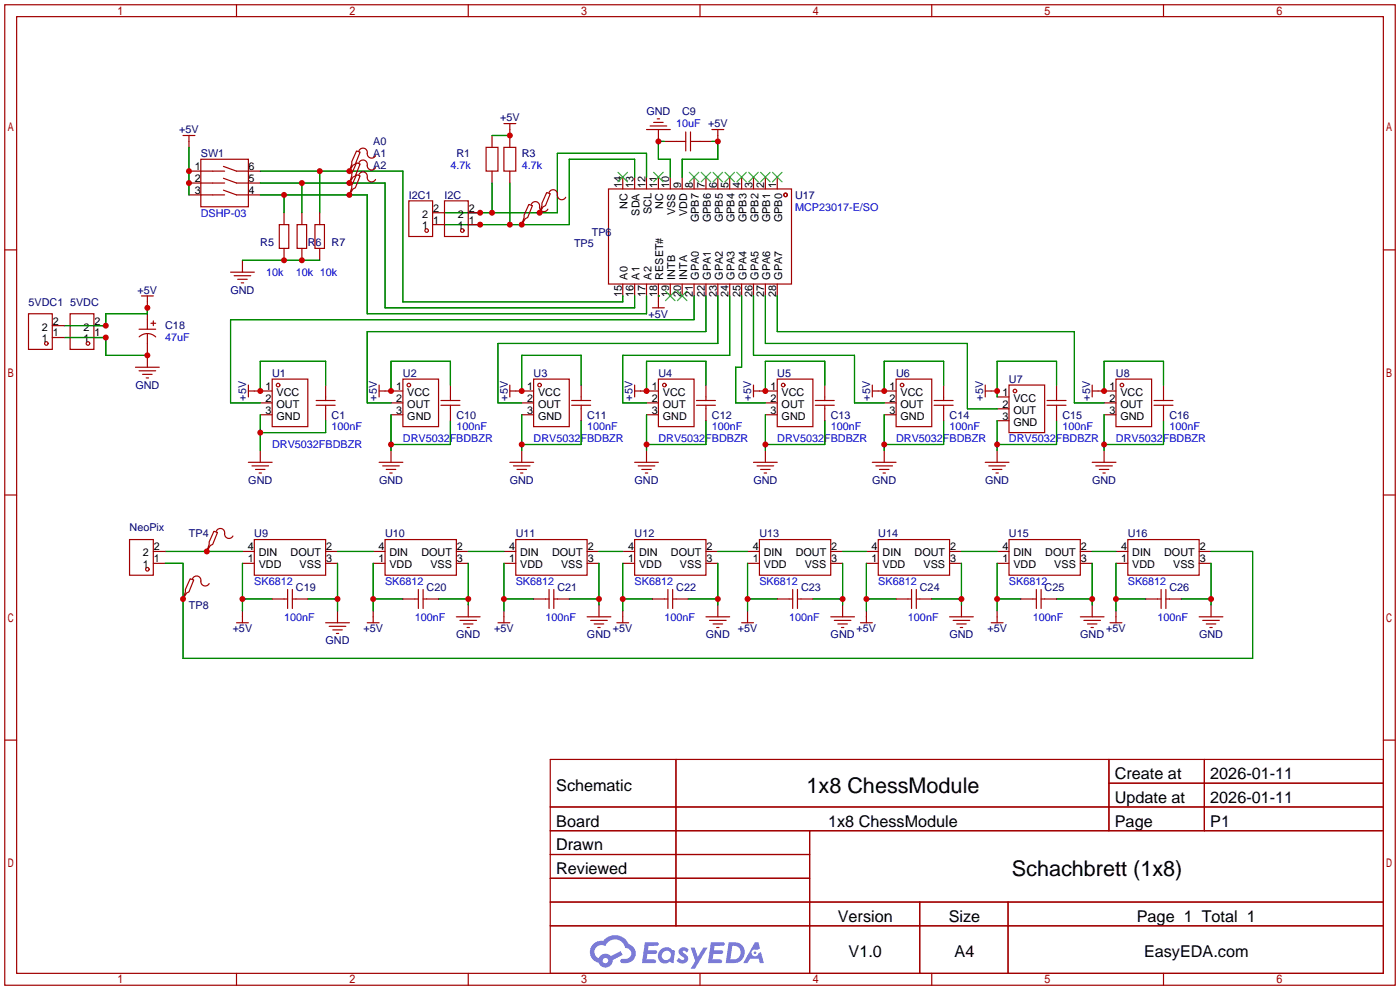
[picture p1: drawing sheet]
<svg xmlns="http://www.w3.org/2000/svg" width="299mm" height="212mm" viewBox="0 0 299 212" stroke-linecap="round" stroke-linejoin="round" font-family="sans-serif">
<g fill="none" stroke="#a10000" stroke-width=".25">
<path d="M1 1h297.2v209.6h-297.2zM3.6 3.6h292.1v204.4h-292.1zM50.5 1v2.6M100.1 1v2.6M149.6 1v2.6M199.1 1v2.6M248.7 1v2.6M1 53.4h2.6M295.7 53.4h2.5M1 105.8h2.6M295.7 105.8h2.5M1 158.2h2.6"/>
<path d="M295.7 158.2h2.5M117.6 162.3h178.1v45.7h-178.1zM117.6 172.5h178.1M117.6 177.5h178.1M144.5 162.3v35.6M173 177.5v30.5M237 162.3v15.2M237 167.4h58.7M257.4 162.3v15.2M117.6 182.6h55.4M117.6 192.8h178.1M117.6 187.7h55.4"/>
<path d="M117.6 197.9h178.1M196.6 192.8v15.2M215.4 192.8v15.2M50.5 208v2.6M100.1 208v2.6M149.6 208v2.6M199.1 208v2.6M248.7 208v2.6"/>
</g>
<g fill="#5487ff">
<path d="M145.3 202.7a1.3 1.3 0 0 1 1.9 .3l-.4 .6a.54 .54 0 0 0-.9-.2l.1 .2a1.34 1.34 0 0 1 .9 1.8 1.47 1.47 0 0 1-2.3-.1l.5-.6 .8 .5a.31 .31 0 0 0 .4-.3 .31 .31 0 0 0-.3-.4 1.12 1.12 0 0 1-.7-1.8z"/>
<path d="M147.6 202.5h.9l.6 2 1.2-2h.9l-2.7 4.6h-.9l1-1.7z"/>
<path d="M137.8 201.4h1.7a1.31 1.31 0 0 1 1.2 .2 .4 .4 0 0 1-.3 .5l-1.8 .1-.1 .9h1.6a.4 .4 0 0 1 .4 .4 .4 .4 0 0 1-.5 .4h-1.6l-.2 1.2h1.4a.46 .46 0 0 1 .5 0 .46 .46 0 0 1 .1 .5l-.4 .2h-2.6z"/>
<path d="M151.9 201.4h1.7a1.32 1.32 0 0 1 1.2 .2 .39 .39 0 0 1-.3 .5l-1.8 .1-.1 .9h1.6a.4 .4 0 0 1 .4 .4 .4 .4 0 0 1-.4 .4h-1.7l-.2 1.2h1.4a.46 .46 0 0 1 .5 0 .46 .46 0 0 1 .1 .5l-.4 .2h-2.6z"/>
<path d="M161.3 201.4h.8l.3 1.3-.6 .4a.75 .75 0 0 0-1.1 .3 .75 .75 0 0 0 .5 1 .75 .75 0 0 0 .9-.7l.5-.2 .6 2.3h-.8l-.3-.9h-1.8l-.5 .9h-1z"/>
<path d="M155.7 201.4l-.6 4.4h1.5a2.27 2.27 0 0 0 2.6-2.2 2.27 2.27 0 0 0-2.7-2.2zM156.5 202.1a1.5 1.5 0 0 1 1.8 1.6 1.5 1.5 0 0 1-1.9 1.4h-.3z"/>
<path d="M141.2 203a1.6 1.6 0 0 0-.3 2.3 1.6 1.6 0 0 0 2.3 .2l.7 .3 .3-2.4-.1-.3-.5-.1a1.58 1.58 0 0 0-2.4 0zM141.8 203.5a.98 .98 0 0 1 1.6 .4 .98 .98 0 0 1-1.1 1.3 .94 .94 0 0 1-.9-.7 .94 .94 0 0 1 .4-1z"/>
<path d="M126.8 201.8a2.37 2.37 0 0 0 1.1 4 1.54 1.54 0 0 0 1.8 1 1.54 1.54 0 0 0 1.2-1.6l2.2-1.1-.5-.8-2 1a1.57 1.57 0 0 0-2.7 .5 1.5 1.5 0 0 1-.7-2.1 1.5 1.5 0 0 1 2.2-.5 2.23 2.23 0 0 1 2.3-1.4 2.23 2.23 0 0 1 2 1.8 1.16 1.16 0 0 1 1.2 1.1 1.16 1.16 0 0 1-1.1 1.2h-.7a.47 .47 0 0 0-.5 .4 .47 .47 0 0 0 .4 .5 2.17 2.17 0 0 0 2.5-.9 2.17 2.17 0 0 0-.3-2.7l-.8-.4a3.2 3.2 0 0 0-5.5-.7l-1.1 .1zM128.8 205.3a.6 .6 0 0 1 1.2 0 .6 .6 0 0 1-1.2 0z"/>
<circle cx="161.4" cy="203.6" r=".28"/>
</g>
<g fill="none" stroke="#a10000" stroke-width=".25">
<path d="M39.1 29h2.6M40.4 39.1h7.6M40.4 36.6h7.6M40.4 29v2.5M42.9 34h10.2v10.2h-10.2zM47.8 38.1l2.7 1h5.1M47.8 35.6l2.7 1h5.1M74.7 36.3v.3M74.7 38.9v.2M76.2 32.3l.8 .2-1.1 2.6-.5 .2-.7 1.3 .5-1.5v-.6zM76.2 34.8l.8 .3-1.1 2.5-.5 .2-.7 1.3 .5-1.5v-.5zM76.2 37.3l.8 .3-1.1 2.5-.5 .3-.7 1.3 .5-1.6v-.5z"/>
<path d="M76.7 32.3a.93 .93 0 0 1 1.1-.6 .93 .93 0 0 1 .7 1.1 .94 .94 0 0 0 .7 1 .94 .94 0 0 0 1.1-.5M76.7 34.8a.93 .93 0 0 1 1.1-.6 .93 .93 0 0 1 .7 1.1 .94 .94 0 0 0 .7 1 .94 .94 0 0 0 1.1-.5M76.7 37.3a.93 .93 0 0 1 1.1-.5 .93 .93 0 0 1 .7 1 .94 .94 0 0 0 .7 1 .94 .94 0 0 0 1.1-.4M103.9 31.5h2.5v5.1h-2.5zM105.2 29v2.5M105.2 36.6v2.5M107.7 31.5h2.5v5.1h-2.5zM107.7 26.4h2.5M109 26.4v5.1M109 36.6v2.5M133.1 37.8v2.6M135.6 37.8v2.6"/>
<path d="M138.2 37.8v2.6M138.2 27.7h5.1M138.9 26.9h3.6M139.7 26.2h2M140.5 25.4h.5M140.7 27.7v2.5M140.7 37.8v2.6M142 30.2h4.6M143.3 37.8v2.6M145.8 37.8v2.6M146.6 28.2v4.1M147.6 30.2h4.5"/>
<path d="M147.6 28.2v4.1M148.3 37.8v2.6M150.9 37.8v2.6M152.1 27.7h2.6M153.4 27.7v2.5M153.4 37.8v2.6M156 37.8v2.6M158.5 37.8v2.6M161 37.8v2.6M163.6 37.8v2.6M166.1 37.8v2.6M40.4 41.7h7.6"/>
<path d="M47.8 40.6l2.7 1.1h5.1M49.3 58.2h5.1M50 58.9h3.6M50.8 59.7h2M51.8 55.6v2.6M59.7 48h2v5.1h-2zM60.7 45.5v2.5M60.7 53.1v2.5M63.5 48h2v5.1h-2zM64.5 45.5v2.5M64.5 53.1v2.5M67.3 48h2v5.1h-2z"/>
<path d="M68.3 45.5v2.5M68.3 53.1v2.5M74.7 41.4v.3M87.4 42.9h5.1v7.6h-5.1zM92.5 48h2.5M92.5 45.5h2.5M95 42.9h5.1v7.6h-5.1zM100.1 48h2.5M100.1 45.5h2.5M111.5 47.8v.2M113 43.7l.8 .2-1 2.6-.5 .2-.8 1.3 .5-1.5v-.5zM113.5 43.7a.93 .93 0 0 1 1.2-.6 .93 .93 0 0 1 .6 1.1 .94 .94 0 0 0 .7 1 .94 .94 0 0 0 1.1-.5"/>
<path d="M115.3 45.2v.3M116.8 41.1l.8 .3-1 2.5-.5 .3-.8 1.3 .5-1.6v-.5zM117.3 41.1a.93 .93 0 0 1 1.2-.5 .93 .93 0 0 1 .6 1.1 .94 .94 0 0 0 .7 1 .94 .94 0 0 0 1.1-.5M130 40.4h39.2v20.3h-39.2zM6.1 67.1h5.1v7.6h-5.1zM11.2 72.1h2.5M11.2 69.6h2.5M15 67.1h5.1v7.6h-5.1zM20.1 72.1h2.5M20.1 69.6h2.5M29 78.5h5M29.7 70.4h3.6"/>
<path d="M29.7 79.2h3.6M29.7 72a2.54 2.54 0 0 1 3.6 0M30.2 63.2h2.6M31.5 63.2v7.2M31.5 71.4v7.1M32.3 69.1h1M32.8 68.6v1M51.6 60.5h.5M133.1 60.7v2.5M135.6 60.7v2.5M138.2 60.7v2.5M139.4 65.8h2.6"/>
<path d="M140.7 60.7v5.1M143.3 60.7v2.5M145.8 60.7v2.5M148.3 60.7v2.5M150.9 60.7v2.5M153.4 60.7v2.5M156 60.7v2.5M158.5 60.7v2.5M161 60.7v2.5M163.6 60.7v2.5M166.1 60.7v2.5M30.5 80h2"/>
<path d="M31.2 80.8h.5M53.1 83.6h5.1M53.1 82.3v2.5M53.1 98.8h5.1M53.8 99.6h3.6M55.6 86.1h2.6M55.6 88.6h2.6M55.6 96.3v2.5M58.2 81h7.6v10.2h-7.6zM67.6 86.6h4M67.6 85.6h4M69.6 82.3v3.3"/>
<path d="M69.6 86.6v3.3M81 83.6h5.1M81 82.3v2.5M81 98.8h5.1M81.8 99.6h3.5M83.6 86.1h2.5M83.6 88.6h2.5M83.6 96.3v2.5M86.1 81h7.6v10.2h-7.6zM94.2 86.6h4.1M94.2 85.6h4.1M96.3 82.3v3.3"/>
<path d="M96.3 86.6v3.3M109 83.6h5M109 82.3v2.5M109 98.8h5M109.7 99.6h3.6M111.5 86.1h2.5M111.5 88.6h2.5M111.5 96.3v2.5M114 81h7.7v10.2h-7.7zM122.2 86.6h4M122.2 85.6h4M124.2 82.3v3.3"/>
<path d="M124.2 86.6v3.3M135.6 83.6h5.1M135.6 82.3v2.5M135.6 98.8h5.1M136.4 99.6h3.6M138.2 86.1h2.5M138.2 88.6h2.5M138.2 96.3v2.5M140.7 81h7.6v10.2h-7.6zM148.8 86.6h4.1M148.8 85.6h4.1M150.9 82.3v3.3"/>
<path d="M150.9 86.6v3.3M161 83.6h5.1M161 82.3v2.5M161 98.8h5.1M161.8 99.6h3.6M163.6 86.1h2.5M163.6 88.6h2.5M163.6 96.3v2.5M166.1 81h7.6v10.2h-7.6zM174.2 86.6h4.1M174.2 85.6h4.1M176.3 82.3v3.3"/>
<path d="M176.3 86.6v3.3M186.4 83.6h5.1M186.4 82.3v2.5M186.4 98.8h5.1M187.2 99.6h3.6M189 86.1h2.5M189 88.6h2.5M189 96.3v2.5M191.5 81h7.6v10.2h-7.6zM199.6 86.6h4.1M199.6 85.6h4.1M201.7 82.3v3.3"/>
<path d="M201.7 86.6v3.3M210.6 83.6h2.5M210.6 82.3v2.5M210.6 98.8h5M211.3 99.6h3.6M213.1 84.8h2.5M213.1 87.4h2.5M213.1 89.9h2.5M213.1 96.3v2.5M215.6 82.3h7.7v10.2h-7.7zM223.8 86.6h4M223.8 85.6h4"/>
<path d="M225.8 82.3v3.3M225.8 86.6v3.3M233.4 83.6h5.1M233.4 82.3v2.5M233.4 98.8h5.1M234.2 99.6h3.5M236 86.1h2.5M236 88.6h2.5M236 96.3v2.5M238.5 81h7.6v10.2h-7.6zM246.6 86.6h4.1M246.6 85.6h4.1"/>
<path d="M248.7 82.3v3.3M248.7 86.6v3.3M27.7 115.3h5.1v7.6h-5.1zM32.8 117.9h2.5M44.2 117.6v.3M45.7 113.5l.8 .3-1 2.5-.5 .3-.8 1.3 .5-1.6v-.5zM46.2 113.5a.93 .93 0 0 1 1.2-.5 .93 .93 0 0 1 .6 1 .94 .94 0 0 0 .7 1 .94 .94 0 0 0 1.1-.4M51.8 117.9h2.6M54.4 115.3h15.2v7.6h-15.2zM54.6 100.3h2M55.4 101.1h.5M69.6 117.9h2.5"/>
<path d="M79.8 117.9h2.5M82.3 115.3h15.2v7.6h-15.2zM82.5 100.3h2.1M83.3 101.1h.5M97.5 117.9h2.6M107.7 117.9h2.5M110.2 115.3h15.3v7.6h-15.3zM110.5 100.3h2M111.3 101.1h.5M125.5 117.9h2.5M133.1 117.9h2.5M135.6 115.3h15.3v7.6h-15.3z"/>
<path d="M137.2 100.3h2M137.9 101.1h.5M150.9 117.9h2.5M159.8 117.9h2.5M162.3 115.3h15.2v7.6h-15.2zM162.6 100.3h2M163.3 101.1h.5M177.5 117.9h2.6M185.2 117.9h2.5M187.7 115.3h15.2v7.6h-15.2zM188 100.3h2M188.7 101.1h.5"/>
<path d="M202.9 117.9h2.6M212.1 100.3h2M212.9 101.1h.5M213.1 117.9h2.5M215.6 115.3h15.3v7.6h-15.3zM230.9 117.9h2.5M234.9 100.3h2.1M235.7 101.1h.5M238.5 117.9h2.5M241 115.3h15.3v7.6h-15.3zM256.3 117.9h2.5M32.8 120.4h2.5"/>
<path d="M39.1 127.8v.2M40.6 123.7l.8 .3-1 2.5-.5 .2-.8 1.3 .5-1.5v-.5zM41.1 123.7a.93 .93 0 0 1 1.2-.6 .93 .93 0 0 1 .6 1.1 .94 .94 0 0 0 .7 1 .94 .94 0 0 0 1.1-.5M50.5 133.1h2.6M51.8 120.4h2.6M51.8 130.6v2.5M58.2 128h3.3M61.5 126v4M62.5 126v4M62.5 128h3.3M69.6 120.4h2.5M69.6 133.1h5.1"/>
<path d="M70.4 133.9h3.5M71.1 134.6h2.1M71.9 135.4h.5M72.1 130.6v2.5M78.5 133.1h2.5M79.8 120.4h2.5M79.8 130.6v2.5M86.1 128h3.3M89.4 126v4M90.4 128h3.3M90.4 126v4M97.5 120.4h2.6"/>
<path d="M97.5 131.8h5.1M98.3 132.6h3.6M99.1 133.4h2M99.8 134.1h.5M100.1 129.3v2.5M106.4 133.1h2.6M107.7 120.4h2.5M107.7 130.6v2.5M114 128h3.3M117.3 126v4M118.4 128h3.3M118.4 126v4"/>
<path d="M125.5 120.4h2.5M125.5 131.8h5.1M126.2 132.6h3.6M127 133.4h2M127.8 134.1h.5M128 129.3v2.5M131.8 133.1h2.6M133.1 120.4h2.5M133.1 130.6v2.5M139.4 128h3.3M142.7 126v4M143.8 128h3.3"/>
<path d="M143.8 126v4M150.9 120.4h2.5M150.9 131.8h5.1M151.6 132.6h3.6M152.4 133.4h2M153.2 134.1h.5M153.4 129.3v2.5M158.5 133.1h2.5M159.8 120.4h2.5M159.8 130.6v2.5M166.1 128h3.3M169.4 126v4"/>
<path d="M170.4 128h3.3M170.4 126v4M177.5 120.4h2.6M177.5 131.8h5.1M178.3 132.6h3.6M179.1 133.4h2M179.8 134.1h.5M180.1 129.3v2.5M183.9 133.1h2.5M185.2 120.4h2.5M185.2 130.6v2.5M191.5 128h3.3"/>
<path d="M194.8 126v4M195.8 128h3.3M195.8 126v4M202.9 120.4h2.6M202.9 131.8h5.1M203.7 132.6h3.6M204.5 133.4h2M205.2 134.1h.5M205.5 129.3v2.5M211.8 133.1h2.6M213.1 120.4h2.5M213.1 130.6v2.5"/>
<path d="M218.2 128h3.3M221.5 126v4M222.5 128h3.3M222.5 126v4M230.9 120.4h2.5M230.9 131.8h5.1M231.6 132.6h3.6M232.4 133.4h2M233.2 134.1h.5M233.4 129.3v2.5M237.2 133.1h2.6M238.5 120.4h2.5"/>
<path d="M238.5 130.6v2.5M244.9 128h3.3M248.2 126v4M249.2 128h3.3M249.2 126v4M256.3 120.4h2.5M256.3 131.8h5.1M257 132.6h3.6M257.8 133.4h2M258.6 134.1h.5M258.8 129.3v2.5"/>
<circle cx="91.2" cy="49.3" r=".38"/>
<circle cx="98.8" cy="49.3" r=".38"/>
<circle cx="167.9" cy="41.7" r=".38"/>
<circle cx="9.9" cy="73.4" r=".38"/>
<circle cx="18.8" cy="73.4" r=".38"/>
<circle cx="59.4" cy="82.3" r=".38"/>
<circle cx="87.4" cy="82.3" r=".38"/>
<circle cx="115.3" cy="82.3" r=".38"/>
<circle cx="142" cy="82.3" r=".38"/>
<circle cx="167.4" cy="82.3" r=".38"/>
<circle cx="192.8" cy="82.3" r=".38"/>
<circle cx="216.9" cy="83.6" r=".38"/>
<circle cx="239.8" cy="82.3" r=".38"/>
<circle cx="31.5" cy="121.7" r=".38"/>
</g>
<g fill="none" stroke="#3c3" stroke-width=".25">
<path d="M132.1 36.8l2 2.1M134.1 36.8l-2 2.1M139.7 36.8l2 2.1M141.7 36.8l-2 2.1M147.3 36.8l2.1 2.1M149.4 36.8l-2.1 2.1M149.9 36.8l2 2.1M151.9 36.8l-2 2.1M152.4 36.8l2 2.1M154.4 36.8l-2 2.1M154.9 36.8l2.1 2.1M157 36.8l-2.1 2.1"/>
<path d="M157.5 36.8l2 2.1M159.5 36.8l-2 2.1M160 36.8l2.1 2.1M162.1 36.8l-2.1 2.1M162.6 36.8l2 2.1M164.6 36.8l-2 2.1M165.1 36.8l2 2.1M167.1 36.8l-2 2.1M142.2 62.2l2.1 2.1M144.3 62.2l-2.1 2.1M144.8 62.2l2 2.1M146.8 62.2l-2 2.1"/>
</g>
<g fill="none" stroke="#008700" stroke-width=".25">
<path d="M40.4 31.5v10.2M55.6 36.6h30.5v27.9h47v-1.3M55.6 39.1h26.7v26.7h53.3v-2.6M64.5 39.1v6.4M68.3 36.6v8.9M105.2 39.1v6.4M105.2 29h3.8M109 39.1v8.9M135.6 37.8v-3.8h-13.9v14h-26.7M138.2 37.8v-5h-19.1v12.7h-24.1M142 30.2h-1.3v3.8h2.6v3.8M152.1 30.2h1.3v3.8h-7.6v3.8"/>
<path d="M51.8 55.6h16.5M55.6 41.7h22.9v25.4h59.7v-3.9M60.7 41.7v3.8M13.7 72.1h8.9v3.8h8.9M31.5 65.8v1.3h-8.9v2.5h-8.9M140.7 63.2h.1M148.3 63.2v5.1h-99v17.8h6.3M150.9 63.2v7.7h-72.4v15.2h5.1M153.4 63.2v10.2h-47v12.7h5.1M156 63.2v12.7h-22.9v10.2h5.1M158.5 63.2v15.3h-1.3v7.6h6.4M161 63.2v12.7h21.6v10.2h6.4"/>
<path d="M163.6 63.2v10.2h43.2v14h6.3M166.1 63.2v7.7h63.5v15.2h6.4M55.6 88.6v7.7M69.6 82.3v-5.1h-14v6.4M69.6 89.9v2.6h-14M83.6 88.6v7.7M96.3 89.9v5.1h-12.7M96.3 82.3v-5.1h-12.7v6.4M111.5 88.6v7.7M124.2 82.3v-6.4h-12.7v7.7M124.2 89.9v5.1h-12.7M138.2 88.6v7.7"/>
<path d="M150.9 82.3v-5.1h-12.7v6.4M150.9 89.9v5.1h-12.7M163.6 88.6v7.7M176.3 82.3v-5.1h-12.7v6.4M176.3 89.9v5.1h-12.7M189 88.6v7.7M201.7 89.9v5.1h-12.7M201.7 82.3v-5.1h-12.7v6.4M213.1 89.9v6.4M225.8 89.9v5.1h-12.7M225.8 82.3v-5.1h-12.7v7.6M236 88.6v7.7"/>
<path d="M248.7 82.3v-5.1h-12.7v6.4M248.7 89.9v5.1h-12.7M35.3 117.9h16.5M72.1 117.9h7.7M100.1 117.9h7.6M128 117.9h5.1M153.4 117.9h6.4M180.1 117.9h5.1M205.5 117.9h7.6M233.4 117.9h5.1M258.8 117.9h8.9v22.8h-228.6v-20.3h-3.8M51.8 128h6.4"/>
<path d="M51.8 120.4v10.2M65.8 128h6.3M72.1 120.4v10.2M79.8 128h6.3M79.8 120.4v10.2M93.7 128h6.4M100.1 120.4v8.9M107.7 128h6.3M107.7 120.4v10.2M121.7 128h6.3M128 120.4v8.9M133.1 120.4v10.2"/>
<path d="M133.1 128h6.3M147.1 128h6.3M153.4 120.4v8.9M159.8 128h6.3M159.8 120.4v10.2M173.7 128h6.4M180.1 120.4v8.9M185.2 128h6.3M185.2 120.4v10.2M199.1 128h6.4M205.5 120.4v8.9M213.1 120.4v10.2"/>
<path d="M213.1 128h5.1M225.8 128h7.6M233.4 120.4v8.9M238.5 128h6.4M238.5 120.4v10.2M252.5 128h6.3M258.8 120.4v8.9"/>
</g>
<g fill="#c00">
<circle cx="153.4" cy="30.2" r=".63"/>
<circle cx="236" cy="95" r=".63"/>
<circle cx="213.1" cy="95" r=".63"/>
<circle cx="189" cy="95" r=".63"/>
<circle cx="163.6" cy="95" r=".63"/>
<circle cx="138.2" cy="95" r=".63"/>
<circle cx="111.5" cy="95" r=".63"/>
<circle cx="83.6" cy="95" r=".63"/>
<circle cx="140.7" cy="30.2" r=".63"/>
<circle cx="72.1" cy="128" r=".63"/>
<circle cx="100.1" cy="128" r=".63"/>
<circle cx="128" cy="128" r=".63"/>
<circle cx="153.4" cy="128" r=".63"/>
<circle cx="180.1" cy="128" r=".63"/>
<circle cx="205.5" cy="128" r=".63"/>
<circle cx="233.4" cy="128" r=".63"/>
<circle cx="258.8" cy="128" r=".63"/>
<circle cx="51.8" cy="128" r=".63"/>
<circle cx="79.8" cy="128" r=".63"/>
<circle cx="107.7" cy="128" r=".63"/>
<circle cx="133.1" cy="128" r=".63"/>
<circle cx="159.8" cy="128" r=".63"/>
<circle cx="185.2" cy="128" r=".63"/>
<circle cx="213.1" cy="128" r=".63"/>
<circle cx="238.5" cy="128" r=".63"/>
<circle cx="55.6" cy="92.5" r=".63"/>
<circle cx="55.6" cy="83.6" r=".63"/>
<circle cx="83.6" cy="83.6" r=".63"/>
<circle cx="111.5" cy="83.6" r=".63"/>
<circle cx="138.2" cy="83.6" r=".63"/>
<circle cx="163.6" cy="83.6" r=".63"/>
<circle cx="189" cy="83.6" r=".63"/>
<circle cx="213.1" cy="83.6" r=".63"/>
<circle cx="236" cy="83.6" r=".63"/>
<circle cx="111.5" cy="48" r=".63"/>
<circle cx="109" cy="48" r=".63"/>
<circle cx="102.6" cy="48" r=".63"/>
<circle cx="105.2" cy="45.5" r=".63"/>
<circle cx="102.6" cy="45.5" r=".63"/>
<circle cx="115.3" cy="45.5" r=".63"/>
<circle cx="109" cy="29" r=".63"/>
<circle cx="44.2" cy="117.9" r=".63"/>
<circle cx="39.1" cy="128" r=".63"/>
<circle cx="74.7" cy="36.6" r=".63"/>
<circle cx="68.3" cy="36.6" r=".63"/>
<circle cx="31.5" cy="65.8" r=".63"/>
<circle cx="22.6" cy="69.6" r=".63"/>
<circle cx="22.6" cy="72.1" r=".63"/>
<circle cx="31.5" cy="75.9" r=".63"/>
<circle cx="40.4" cy="36.6" r=".63"/>
<circle cx="40.4" cy="39.1" r=".63"/>
<circle cx="60.7" cy="41.7" r=".63"/>
<circle cx="74.7" cy="41.7" r=".63"/>
<circle cx="74.7" cy="39.1" r=".63"/>
<circle cx="64.5" cy="39.1" r=".63"/>
<circle cx="60.7" cy="55.6" r=".63"/>
<circle cx="64.5" cy="55.6" r=".63"/>
</g>
<g font-size="4.6">
<text x="172.4" y="169.4">1x8 ChessModule</text>
<text x="216.3" y="187.2">Schachbrett (1x8)</text>
</g>
<g font-size="3.5">
<text x="238.3" y="166.5">Create at</text>
<text x="258.7" y="166.5">2026-01-11</text>
<text x="118.9" y="169.1">Schematic</text>
<text x="238.3" y="171.6">Update at</text>
<text x="258.7" y="171.6">2026-01-11</text>
<text x="118.9" y="176.7">Board</text>
<text x="177" y="176.7">1x8 ChessModule</text>
<text x="238.3" y="176.7">Page</text>
<text x="258.7" y="176.7">P1</text>
<text x="118.9" y="181.8">Drawn</text>
<text x="118.9" y="186.8">Reviewed</text>
<text x="179.1" y="197">Version</text>
<text x="202.8" y="197">Size</text>
<text x="243" y="197">Page 1 Total 1</text>
<text x="181.4" y="204.6">V1.0</text>
<text x="204" y="204.6">A4</text>
<text x="244.5" y="204.6">EasyEDA.com</text>
</g>
<g font-size="2.3" fill="#000080">
<text x="38.3" y="28.5">+5V</text>
<text x="106.9" y="26">+5V</text>
<text x="138.2" y="24.7">GND</text>
<text x="145.8" y="24.7">C9</text>
<text x="42.9" y="33.6">SW1</text>
<text x="79.8" y="31">A0</text>
<text x="79.8" y="33.6">A1</text>
<text x="97.5" y="33.6">R1</text>
<text x="111.5" y="33.6">R3</text>
<text x="79.8" y="36.1">A2</text>
<text x="87.4" y="42.5">I2C1</text>
<text x="95" y="42.5">I2C</text>
<text x="169.9" y="42.5">U17</text>
<text x="55.6" y="52.6">R5</text>
<text x="65.8" y="52.6">R6</text>
<text x="70.9" y="52.6">R7</text>
<text x="122.7" y="52.9">TP5</text>
<text x="126.5" y="50.3">TP6</text>
<text x="6.1" y="65.3">5VDC1</text>
<text x="15" y="65.3">5VDC</text>
<text x="29.4" y="62.8">+5V</text>
<text x="49.3" y="62.8">GND</text>
<text x="35.3" y="70.4">C18</text>
<text x="138.6" y="67.9">+5V</text>
<text x="28.9" y="83.1">GND</text>
<text x="58.2" y="80.6">U1</text>
<text x="86.1" y="80.6">U2</text>
<text x="114" y="80.6">U3</text>
<text x="140.7" y="80.6">U4</text>
<text x="166.1" y="80.6">U5</text>
<text x="191.5" y="80.6">U6</text>
<text x="215.6" y="81.8">U7</text>
<text x="238.5" y="80.6">U8</text>
<text x="52.6" y="85.7" transform="rotate(-90 52.6 85.7)">+5V</text>
<text x="70.9" y="89.5">C1</text>
<text x="80.6" y="85.7" transform="rotate(-90 80.6 85.7)">+5V</text>
<text x="97.5" y="89.5">C10</text>
<text x="108.5" y="85.7" transform="rotate(-90 108.5 85.7)">+5V</text>
<text x="125.5" y="89.5">C11</text>
<text x="135.2" y="85.7" transform="rotate(-90 135.2 85.7)">+5V</text>
<text x="152.1" y="89.5">C12</text>
<text x="160.6" y="85.7" transform="rotate(-90 160.6 85.7)">+5V</text>
<text x="177.5" y="89.5">C13</text>
<text x="186" y="85.7" transform="rotate(-90 186 85.7)">+5V</text>
<text x="202.9" y="89.5">C14</text>
<text x="210.1" y="85.7" transform="rotate(-90 210.1 85.7)">+5V</text>
<text x="227.1" y="89.5">C15</text>
<text x="233" y="85.7" transform="rotate(-90 233 85.7)">+5V</text>
<text x="249.9" y="89.5">C16</text>
<text x="53.1" y="103.4">GND</text>
<text x="81" y="103.4">GND</text>
<text x="108.9" y="103.4">GND</text>
<text x="135.6" y="103.4">GND</text>
<text x="161" y="103.4">GND</text>
<text x="186.4" y="103.4">GND</text>
<text x="210.5" y="103.4">GND</text>
<text x="233.4" y="103.4">GND</text>
<text x="27.7" y="113.6">NeoPix</text>
<text x="40.4" y="114.9">TP4</text>
<text x="54.4" y="114.9">U9</text>
<text x="82.3" y="114.9">U10</text>
<text x="110.2" y="114.9">U11</text>
<text x="135.6" y="114.9">U12</text>
<text x="162.3" y="114.9">U13</text>
<text x="187.7" y="114.9">U14</text>
<text x="215.6" y="114.9">U15</text>
<text x="241" y="114.9">U16</text>
<text x="40.4" y="130.1">TP8</text>
<text x="63.2" y="126.3">C19</text>
<text x="91.2" y="126.3">C20</text>
<text x="119.1" y="126.3">C21</text>
<text x="144.5" y="126.3">C22</text>
<text x="171.2" y="126.3">C23</text>
<text x="196.6" y="126.3">C24</text>
<text x="223.3" y="126.3">C25</text>
<text x="249.9" y="126.3">C26</text>
<text x="49.7" y="135.2">+5V</text>
<text x="69.6" y="137.7">GND</text>
<text x="77.7" y="135.2">+5V</text>
<text x="97.5" y="136.4">GND</text>
<text x="105.6" y="135.2">+5V</text>
<text x="125.5" y="136.4">GND</text>
<text x="131" y="135.2">+5V</text>
<text x="150.9" y="136.4">GND</text>
<text x="157.7" y="135.2">+5V</text>
<text x="177.5" y="136.4">GND</text>
<text x="183.1" y="135.2">+5V</text>
<text x="202.9" y="136.4">GND</text>
<text x="211" y="135.2">+5V</text>
<text x="230.9" y="136.4">GND</text>
<text x="236.4" y="135.2">+5V</text>
<text x="256.3" y="136.4">GND</text>
</g>
<g font-size="2.3" fill="#00f">
<text x="144.5" y="27.2">10uF +5V</text>
<text x="96.3" y="36.1">4.7k</text>
<text x="111.5" y="36.1">4.7k</text>
<text x="42.9" y="46.3">DSHP-03</text>
<text x="169.9" y="45">MCP23017-E/SO</text>
<text x="56.9" y="59">10k</text>
<text x="63.2" y="59">10k 10k</text>
<text x="35.3" y="72.9">47uF</text>
<text x="58.2" y="95.8">DRV5032FBDBZR</text>
<text x="70.9" y="92">100nF</text>
<text x="86.1" y="94.5">DRV5032FBDBZR</text>
<text x="97.5" y="92">100nF</text>
<text x="114" y="94.5">DRV5032FBDBZR</text>
<text x="125.5" y="92">100nF</text>
<text x="140.7" y="94.5">DRV5032FBDBZR</text>
<text x="152.1" y="92">100nF</text>
<text x="166.1" y="94.5">DRV5032FBDBZR</text>
<text x="177.5" y="92">100nF</text>
<text x="191.5" y="94.5">DRV5032FBDBZR</text>
<text x="202.9" y="92">100nF</text>
<text x="215.6" y="94.5">DRV5032FBDBZR</text>
<text x="227.1" y="92">100nF</text>
<text x="238.5" y="94.5">DRV5032FBDBZR</text>
<text x="249.9" y="92">100nF</text>
<text x="54.4" y="125">SK6812</text>
<text x="82.3" y="125">SK6812</text>
<text x="110.2" y="125">SK6812</text>
<text x="135.6" y="125">SK6812</text>
<text x="162.3" y="125">SK6812</text>
<text x="187.7" y="125">SK6812</text>
<text x="215.6" y="125">SK6812</text>
<text x="241" y="125">SK6812</text>
<text x="60.7" y="132.6">100nF</text>
<text x="88.6" y="132.6">100nF</text>
<text x="116.6" y="132.6">100nF</text>
<text x="142" y="132.6">100nF</text>
<text x="168.7" y="132.6">100nF</text>
<text x="194.1" y="132.6">100nF</text>
<text x="220.7" y="132.6">100nF</text>
<text x="247.4" y="132.6">100nF</text>
</g>
<g font-size="2.3">
<text x="41.6" y="38.9">2</text>
<text x="41.6" y="41.4">3</text>
<text x="41.6" y="36.3">1</text>
<text x="53.1" y="38.9">5</text>
<text x="53.1" y="36.3">6</text>
<text x="53.1" y="41.4">4</text>
<text x="132.9" y="40.3" transform="rotate(-90 132.9 40.3)">14</text>
<text x="135.4" y="40.3" transform="rotate(-90 135.4 40.3)">13</text>
<text x="137.9" y="40.3" transform="rotate(-90 137.9 40.3)">12</text>
<text x="140.5" y="40.3" transform="rotate(-90 140.5 40.3)">11</text>
<text x="143" y="40.3" transform="rotate(-90 143 40.3)">10</text>
<text x="145.6" y="40.3" transform="rotate(-90 145.6 40.3)">9</text>
<text x="148.1" y="40.3" transform="rotate(-90 148.1 40.3)">8</text>
<text x="150.6" y="40.3" transform="rotate(-90 150.6 40.3)">7</text>
<text x="153.2" y="40.3" transform="rotate(-90 153.2 40.3)">6</text>
<text x="155.7" y="40.3" transform="rotate(-90 155.7 40.3)">5</text>
<text x="158.3" y="40.3" transform="rotate(-90 158.3 40.3)">4</text>
<text x="160.8" y="40.3" transform="rotate(-90 160.8 40.3)">3</text>
<text x="163.3" y="40.3" transform="rotate(-90 163.3 40.3)">2</text>
<text x="165.9" y="40.3" transform="rotate(-90 165.9 40.3)">1</text>
<text x="90.2" y="46.5">2</text>
<text x="92.6" y="47.8">1</text>
<text x="92.6" y="45.2">2</text>
<text x="97.9" y="46.5">2</text>
<text x="100.2" y="47.8">1</text>
<text x="100.2" y="45.2">2</text>
<text x="134.1" y="44.7" transform="rotate(-90 134.1 44.7)">NC</text>
<text x="136.7" y="46.1" transform="rotate(-90 136.7 46.1)">SDA</text>
<text x="139.2" y="45.8" transform="rotate(-90 139.2 45.8)">SCL</text>
<text x="141.8" y="44.7" transform="rotate(-90 141.8 44.7)">NC</text>
<text x="144.3" y="45.9" transform="rotate(-90 144.3 45.9)">VSS</text>
<text x="146.8" y="46.2" transform="rotate(-90 146.8 46.2)">VDD</text>
<text x="149.4" y="47.5" transform="rotate(-90 149.4 47.5)">GPB7</text>
<text x="151.9" y="47.5" transform="rotate(-90 151.9 47.5)">GPB6</text>
<text x="154.5" y="47.5" transform="rotate(-90 154.5 47.5)">GPB5</text>
<text x="157" y="47.5" transform="rotate(-90 157 47.5)">GPB4</text>
<text x="159.5" y="47.5" transform="rotate(-90 159.5 47.5)">GPB3</text>
<text x="162.1" y="47.5" transform="rotate(-90 162.1 47.5)">GPB2</text>
<text x="164.6" y="47.5" transform="rotate(-90 164.6 47.5)">GPB1</text>
<text x="167.2" y="47.5" transform="rotate(-90 167.2 47.5)">GPB0</text>
<text x="90.2" y="49">1</text>
<text x="97.9" y="49">1</text>
<text x="134.1" y="59.8" transform="rotate(-90 134.1 59.8)">A0</text>
<text x="136.7" y="59.8" transform="rotate(-90 136.7 59.8)">A1</text>
<text x="139.2" y="59.8" transform="rotate(-90 139.2 59.8)">A2</text>
<text x="141.8" y="59.8" transform="rotate(-90 141.8 59.8)">RESET#</text>
<text x="144.3" y="59.8" transform="rotate(-90 144.3 59.8)">INTB</text>
<text x="146.8" y="59.8" transform="rotate(-90 146.8 59.8)">INTA</text>
<text x="149.4" y="59.8" transform="rotate(-90 149.4 59.8)">GPA0</text>
<text x="151.9" y="59.8" transform="rotate(-90 151.9 59.8)">GPA1</text>
<text x="154.5" y="59.8" transform="rotate(-90 154.5 59.8)">GPA2</text>
<text x="157" y="59.8" transform="rotate(-90 157 59.8)">GPA3</text>
<text x="159.5" y="59.8" transform="rotate(-90 159.5 59.8)">GPA4</text>
<text x="162.1" y="59.8" transform="rotate(-90 162.1 59.8)">GPA5</text>
<text x="164.6" y="59.8" transform="rotate(-90 164.6 59.8)">GPA6</text>
<text x="167.2" y="59.8" transform="rotate(-90 167.2 59.8)">GPA7</text>
<text x="132.9" y="63.4" transform="rotate(-90 132.9 63.4)">15</text>
<text x="135.4" y="63.4" transform="rotate(-90 135.4 63.4)">16</text>
<text x="137.9" y="63.4" transform="rotate(-90 137.9 63.4)">17</text>
<text x="140.5" y="63.4" transform="rotate(-90 140.5 63.4)">18</text>
<text x="143" y="63.4" transform="rotate(-90 143 63.4)">19</text>
<text x="145.6" y="63.4" transform="rotate(-90 145.6 63.4)">20</text>
<text x="148.1" y="63.4" transform="rotate(-90 148.1 63.4)">21</text>
<text x="150.6" y="63.4" transform="rotate(-90 150.6 63.4)">22</text>
<text x="153.2" y="63.4" transform="rotate(-90 153.2 63.4)">23</text>
<text x="155.7" y="63.4" transform="rotate(-90 155.7 63.4)">24</text>
<text x="158.3" y="63.4" transform="rotate(-90 158.3 63.4)">25</text>
<text x="160.8" y="63.4" transform="rotate(-90 160.8 63.4)">26</text>
<text x="163.3" y="63.4" transform="rotate(-90 163.3 63.4)">27</text>
<text x="165.9" y="63.4" transform="rotate(-90 165.9 63.4)">28</text>
<text x="9" y="70.6">2</text>
<text x="11.3" y="71.9">1</text>
<text x="11.3" y="69.4">2</text>
<text x="17.8" y="70.6">2</text>
<text x="20.2" y="71.9">1</text>
<text x="20.2" y="69.4">2</text>
<text x="9" y="73.2">1</text>
<text x="17.8" y="73.2">1</text>
<text x="56.8" y="83.3">1</text>
<text x="84.7" y="83.3">1</text>
<text x="112.6" y="83.3">1</text>
<text x="139.3" y="83.3">1</text>
<text x="164.7" y="83.3">1</text>
<text x="190.1" y="83.3">1</text>
<text x="237.1" y="83.3">1</text>
<text x="56.8" y="85.9">2</text>
<text x="56.8" y="88.4">3</text>
<text x="59.1" y="84.6">VCC</text>
<text x="59.1" y="87.1">OUT</text>
<text x="59.1" y="89.7">GND</text>
<text x="84.7" y="85.9">2</text>
<text x="84.7" y="88.4">3</text>
<text x="87" y="84.6">VCC</text>
<text x="87" y="87.1">OUT</text>
<text x="87" y="89.7">GND</text>
<text x="112.6" y="85.9">2</text>
<text x="112.6" y="88.4">3</text>
<text x="115" y="84.6">VCC</text>
<text x="115" y="87.1">OUT</text>
<text x="115" y="89.7">GND</text>
<text x="139.3" y="85.9">2</text>
<text x="139.3" y="88.4">3</text>
<text x="141.7" y="84.6">VCC</text>
<text x="141.7" y="87.1">OUT</text>
<text x="141.7" y="89.7">GND</text>
<text x="164.7" y="85.9">2</text>
<text x="164.7" y="88.4">3</text>
<text x="167.1" y="84.6">VCC</text>
<text x="167.1" y="87.1">OUT</text>
<text x="167.1" y="89.7">GND</text>
<text x="190.1" y="85.9">2</text>
<text x="190.1" y="88.4">3</text>
<text x="192.5" y="84.6">VCC</text>
<text x="192.5" y="87.1">OUT</text>
<text x="192.5" y="89.7">GND</text>
<text x="214.2" y="84.6">1</text>
<text x="214.2" y="87.1">2</text>
<text x="214.2" y="89.7">3</text>
<text x="216.6" y="85.9">VCC</text>
<text x="216.6" y="88.4">OUT</text>
<text x="237.1" y="85.9">2</text>
<text x="237.1" y="88.4">3</text>
<text x="239.4" y="84.6">VCC</text>
<text x="239.4" y="87.1">OUT</text>
<text x="239.4" y="89.7">GND</text>
<text x="216.6" y="91">GND</text>
<text x="30.5" y="118.9">2</text>
<text x="32.9" y="117.6">2</text>
<text x="52.9" y="117.6">4</text>
<text x="55.3" y="118.9">DIN</text>
<text x="62.1" y="118.9">DOUT</text>
<text x="69.7" y="117.6">2</text>
<text x="80.9" y="117.6">4</text>
<text x="83.2" y="118.9">DIN</text>
<text x="90.1" y="118.9">DOUT</text>
<text x="97.7" y="117.6">2</text>
<text x="108.8" y="117.6">4</text>
<text x="111.2" y="118.9">DIN</text>
<text x="118" y="118.9">DOUT</text>
<text x="125.6" y="117.6">2</text>
<text x="134.2" y="117.6">4</text>
<text x="136.6" y="118.9">DIN</text>
<text x="143.4" y="118.9">DOUT</text>
<text x="151" y="117.6">2</text>
<text x="160.9" y="117.6">4</text>
<text x="163.2" y="118.9">DIN</text>
<text x="170.1" y="118.9">DOUT</text>
<text x="177.7" y="117.6">2</text>
<text x="186.3" y="117.6">4</text>
<text x="188.6" y="118.9">DIN</text>
<text x="195.5" y="118.9">DOUT</text>
<text x="203.1" y="117.6">2</text>
<text x="214.2" y="117.6">4</text>
<text x="216.6" y="118.9">DIN</text>
<text x="223.4" y="118.9">DOUT</text>
<text x="231" y="117.6">2</text>
<text x="239.6" y="117.6">4</text>
<text x="242" y="118.9">DIN</text>
<text x="248.8" y="118.9">DOUT</text>
<text x="256.4" y="117.6">2</text>
<text x="30.5" y="121.4">1</text>
<text x="32.9" y="120.2">1</text>
<text x="52.9" y="120.2">1</text>
<text x="55.3" y="121.4">VDD</text>
<text x="64" y="121.4">VSS</text>
<text x="69.7" y="120.2">3</text>
<text x="80.9" y="120.2">1</text>
<text x="83.2" y="121.4">VDD</text>
<text x="92" y="121.4">VSS</text>
<text x="97.7" y="120.2">3</text>
<text x="108.8" y="120.2">1</text>
<text x="111.2" y="121.4">VDD</text>
<text x="119.9" y="121.4">VSS</text>
<text x="125.6" y="120.2">3</text>
<text x="134.2" y="120.2">1</text>
<text x="136.6" y="121.4">VDD</text>
<text x="145.3" y="121.4">VSS</text>
<text x="151" y="120.2">3</text>
<text x="160.9" y="120.2">1</text>
<text x="163.2" y="121.4">VDD</text>
<text x="172" y="121.4">VSS</text>
<text x="177.7" y="120.2">3</text>
<text x="186.3" y="120.2">1</text>
<text x="188.6" y="121.4">VDD</text>
<text x="197.4" y="121.4">VSS</text>
<text x="203.1" y="120.2">3</text>
<text x="214.2" y="120.2">1</text>
<text x="216.6" y="121.4">VDD</text>
<text x="225.3" y="121.4">VSS</text>
<text x="231" y="120.2">3</text>
<text x="239.6" y="120.2">1</text>
<text x="242" y="121.4">VDD</text>
<text x="250.7" y="121.4">VSS</text>
<text x="256.4" y="120.2">3</text>
</g>
</svg>
